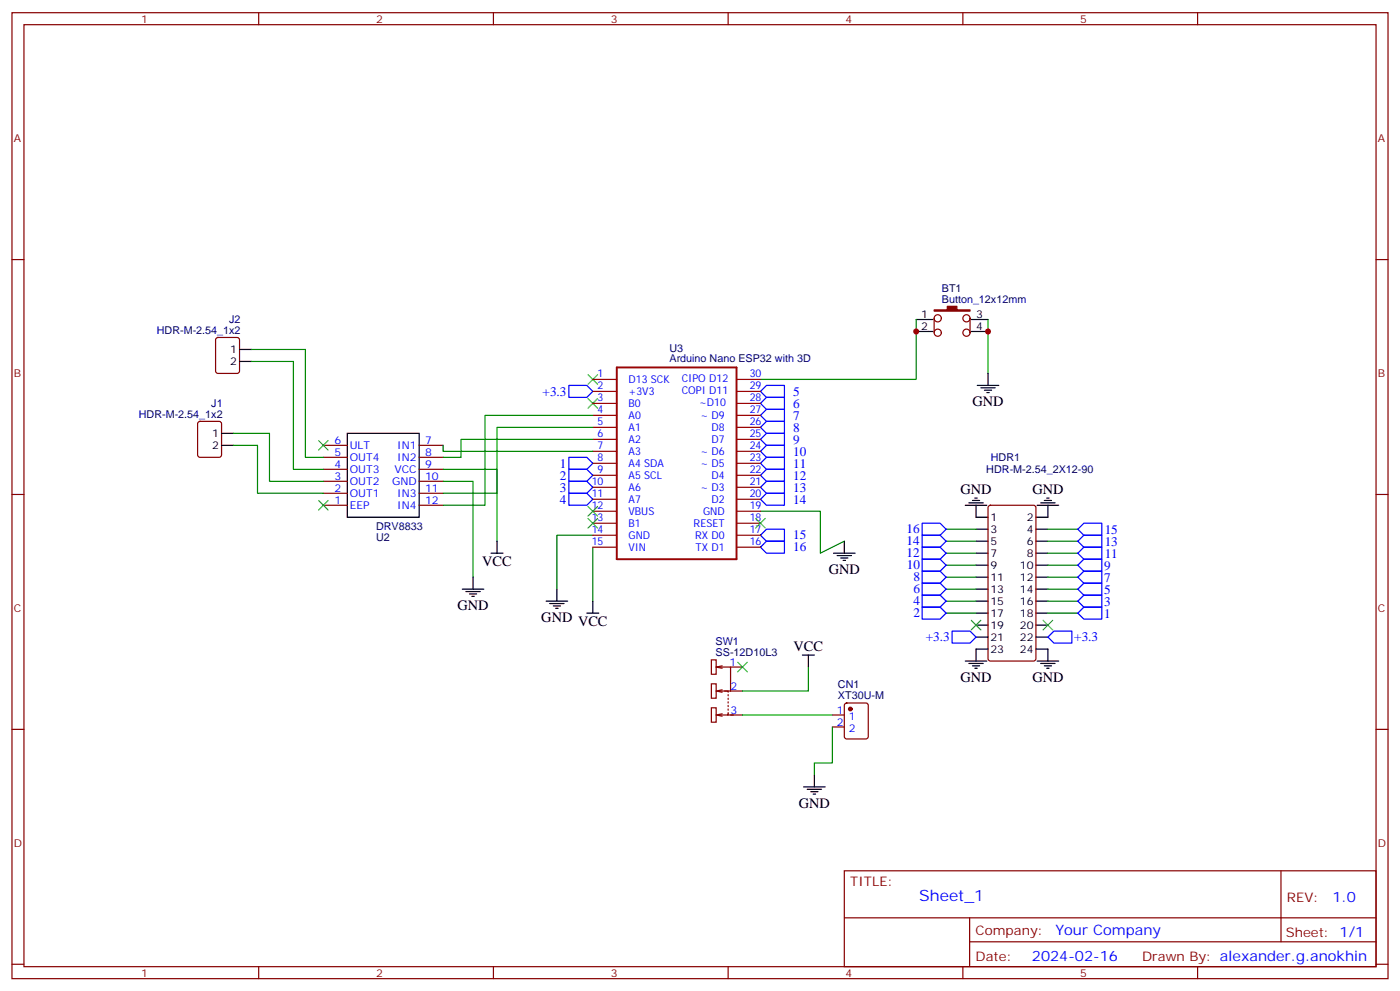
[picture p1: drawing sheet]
<svg xmlns="http://www.w3.org/2000/svg" width="412mm" height="292mm" viewBox="0 0 412 292" stroke-linecap="round" stroke-linejoin="round" font-family="sans-serif">
<g fill="none" stroke="#870000" stroke-width=".35">
<path d="M3.5 3.7h405.4v284.4h-405.4zM7.1 7.3h398.2v277.3h-398.2zM76.2 3.7v3.6M145.3 3.7v3.6M214.5 3.7v3.6M283.6 3.7v3.6M352.8 3.7v3.6M3.5 76.4h3.6M405.3 76.4h3.6M63.7 99.5l.5-.2h5.6l.7 .5 .1 9.4-.5 .7h-5.9l-.6-.4-.1-9.5zM275.2 93.7v4.2M285.8 93.7v4.2"/>
<path d="M58.4 124.2l.5-.2h5.7l.6 .5 .1 9.4-.5 .7h-5.9l-.6-.4-.1-9.5zM95.2 138.1h7.1M95.2 134.6h7.1M95.2 131.1h7.1M123.5 138.1h7M123.5 134.6h7M123.5 131.1h7M3.5 145.6h3.6M95.2 148.7h7.1M95.2 145.2h7.1M95.2 141.7h7.1M123.5 148.7h7"/>
<path d="M123.5 145.2h7M123.5 141.7h7M291.3 148.9l.4-.2h12.7l.7 .5 .1 44.7-.5 .6-13 .1-.6-.5-.1-44.7zM405.3 145.6h3.6M209.5 194.2h1.5v4.3h-1.5zM211 196.4h4.2v7M211 196.4l1.7 .3M212.7 196l-1.7 .4M215.2 196.4h3.5M3.5 214.7h3.6M209.5 208.4h1.5v4.2h-1.5zM209.5 201.3h1.5v4.2h-1.5z"/>
<path d="M211.7 203.4h2.8v.4M212.7 210.1l-1.7 .4 1.7 .3M212.7 203.1l-1.7 .3 1.7 .4M213.4 203.4h5.3M214.3 210.5h4.4M214.5 209.8v.7h-2.8M214.5 204.5v.3M214.5 205.5v.4M214.5 206.6v.3M214.5 207.6v.4M214.5 208.7v.4M245.2 210.5h3.5"/>
<path d="M245.2 214h3.5M248.9 207.1l.5-.2h5.7l.6 .5 .1 9.4-.5 .7h-5.9l-.6-.4-.1-9.5zM405.3 214.7h3.6M248.7 256.3h156.6v28.3h-156.6zM377.3 256.4v20.8M248.7 270.2h156.5M285.6 277.2h119.6M285.6 270.2v14.1M3.5 283.8h3.6M76.2 284.6v3.5M145.3 284.6v3.5M214.5 284.6v3.5"/>
<path d="M283.6 284.6v3.5M352.8 284.6v3.5M405.3 283.8h3.6"/>
<circle cx="276.2" cy="93.7" r="1.06"/>
<circle cx="276.2" cy="97.9" r="1.06"/>
<circle cx="284.7" cy="93.7" r="1.06"/>
<circle cx="284.7" cy="97.9" r="1.06"/>
</g>
<g fill="none" stroke="#000" stroke-width=".35">
<path d="M269.9 94.1h4.9M269.9 97.6h4.9M286.1 94.1h4.9M286.1 97.6h4.9M70.6 102.9h3.5M70.6 106.4h3.5M287.9 113.5h6.3M288.9 114.2h4.3M290 114.9h2.1M290.7 115.6h.7M291 109.9v3.6M65.3 127.6h3.5"/>
<path d="M65.3 131.1h3.5M102.3 127.6h21.2v24.7h-21.2zM146.4 159.3v3.5M248.7 159.3v3.5M284.3 148.7h6.4M285.4 148h4.2M286.5 147.3h2.1M287.2 146.6h.7M287.5 148.7v3.6h3.5M287.5 155.8h3.5M287.5 159.3h3.5M305.2 155.8h3.5"/>
<path d="M305.2 159.3h3.5M305.5 148.7h6.4M306.6 148h4.2M307.6 147.3h2.1M308.3 146.6h.7M308.7 148.7v3.6h-3.5M136.2 173.4h6.3M137.2 174.1h4.3M138.3 174.8h2.1M139 175.5h.7M139.3 169.9v3.5M144.6 162.8h3.6"/>
<path d="M160.9 177h6.3M161.9 177.7h4.3M163 178.4h2.1M163.7 179.1h.7M164 173.4v3.6M174.6 177v3.5M245.5 162.8h6.4M246.6 163.5h4.2M247.6 164.3h2.2M248.4 165h.7M287.5 162.8h3.5M287.5 166.4h3.5"/>
<path d="M287.5 169.9h3.5M287.5 173.4h3.5M287.5 177h3.5M305.2 162.8h3.5M305.2 166.4h3.5M305.2 169.9h3.5M305.2 173.4h3.5M305.2 177h3.5M172.9 180.5h3.5M236.4 192.8h3.5M238.1 192.8v3.6M284.3 194.6h6.4"/>
<path d="M285.4 195.3h4.2M286.5 196h2.1M287.2 196.7h.7M287.5 180.5h3.5M287.5 184h3.5M287.5 187.5h3.5M291 191.1h-3.5v3.5M305.2 180.5h3.5M305.2 184h3.5M305.2 187.5h3.5M305.2 191.1h3.5v3.5M305.5 194.6h6.4"/>
<path d="M306.6 195.3h4.2M307.6 196h2.1M308.3 196.7h.7M236.7 231.6h6.4M237.8 232.3h4.2M238.8 233h2.1M239.5 233.8h.7M239.9 228.1v3.5"/>
</g>
<g fill="#870000" stroke="#870000" stroke-width=".35">
<path d="M275.2 91.2h3.8v-1h2.9v1h3.9v.4h-10.6z"/>
<circle cx="250.5" cy="208.7" r=".53"/>
</g>
<g fill="none" stroke="#008700" stroke-width=".35">
<path d="M269.9 94.1v17.6h-45.9M291 94.1v15.8M74.1 106.4h12.3v31.7h8.8M74.1 102.9h15.9v31.7h5.2M68.8 127.6h10.6v14.1h15.8M68.8 131.1h7v14.1h19.4M130.5 138.1h15.9v21.2M130.5 131.1v1.8h44.1M174.6 122.3h-31.7v26.4h-12.4M174.6 125.8h-28.2v19.4h-15.9M174.6 129.3h-38.8v5.3h-5.3M130.5 141.7h8.8v28.2"/>
<path d="M174.6 157.6h-10.6v15.8M224 150.5h17.7v12.3l7-3.5M278.7 159.3h8.8M278.7 155.8h8.8M308.7 159.3h8.8M308.7 155.8h8.8M174.6 161.1v15.9M278.7 177h8.8M278.7 173.4h8.8M278.7 169.9h8.8M278.7 166.4h8.8M278.7 162.8h8.8"/>
<path d="M308.7 177h8.8M308.7 173.4h8.8M308.7 169.9h8.8M308.7 166.4h8.8M308.7 162.8h8.8M238.1 196.4v7h-19.4M278.7 180.5h8.8M308.7 180.5h8.8M218.7 210.5h26.5M245.2 214v10.6h-5.3v3.5"/>
</g>
<g fill="none" stroke="#3c3" stroke-width=".35">
<path d="M173.2 110.3l2.8 2.8M173.2 117.3l2.8 2.9M176 110.3l-2.8 2.8M176 117.3l-2.8 2.9M93.8 129.7l2.9 2.8M96.7 129.7l-2.9 2.8M93.8 147.3l2.9 2.8M96.7 147.3l-2.9 2.8M173.2 149.1l2.8 2.8M173.2 152.6l2.8 2.8M176 149.1l-2.8 2.8M176 152.6l-2.8 2.8"/>
<path d="M222.6 152.6l2.8 2.8M225.4 152.6l-2.8 2.8M217.3 194.9l2.8 2.9M220.1 194.9l-2.8 2.9M286.1 182.6l2.8 2.8M288.9 182.6l-2.8 2.8M307.3 182.6l2.8 2.8M310.1 182.6l-2.8 2.8"/>
</g>
<g fill="none" stroke="#00f" stroke-width=".35">
<path d="M167.6 113.5h5.3l1.7 1.7-1.7 1.8h-5.3zM224 115.2l1.8-1.7h5.3v3.5h-5.3zM224 118.7l1.8-1.7h5.3v3.5h-5.3zM167.6 134.6h5.3l1.7 1.8-1.7 1.7h-5.3zM167.6 138.1h5.3l1.7 1.8-1.7 1.8h-5.3zM224 122.3l1.8-1.8h5.3v3.5h-5.3zM224 125.8l1.8-1.8h5.3v3.6h-5.3zM224 129.3l1.8-1.7h5.3v3.5h-5.3zM224 132.9l1.8-1.8h5.3v3.5h-5.3zM224 136.4l1.8-1.8h5.3v3.5h-5.3zM224 139.9l1.8-1.8h5.3v3.6h-5.3zM167.6 141.7h5.3l1.7 1.7-1.7 1.8h-5.3z"/>
<path d="M167.6 145.2h5.3l1.7 1.8-1.7 1.7h-5.3zM224 143.4l1.8-1.7h5.3v3.5h-5.3zM224 147l1.8-1.8h5.3v3.5h-5.3zM224 157.6l1.8-1.8h5.3v3.5h-5.3zM271.6 157.6h5.3l1.8 1.7-1.8 1.8h-5.3zM271.6 154h5.3l1.8 1.8-1.8 1.8h-5.3zM317.5 159.3l1.8-1.7h5.3v3.5h-5.3zM317.5 155.8l1.8-1.8h5.3v3.6h-5.3zM224 161.1l1.8-1.8h5.3v3.5h-5.3zM271.6 178.7h5.3l1.8 1.8-1.8 1.7h-5.3zM271.6 175.2h5.3l1.8 1.8-1.8 1.7h-5.3zM271.6 171.7h5.3l1.8 1.7-1.8 1.8h-5.3z"/>
<path d="M271.6 168.1h5.3l1.8 1.8-1.8 1.8h-5.3zM271.6 164.6h5.3l1.8 1.8-1.8 1.7h-5.3zM271.6 161.1h5.3l1.8 1.7-1.8 1.8h-5.3zM317.5 177l1.8-1.8h5.3v3.5h-5.3zM317.5 173.4l1.8-1.7h5.3v3.5h-5.3zM317.5 169.9l1.8-1.8h5.3v3.6h-5.3zM317.5 166.4l1.8-1.8h5.3v3.5h-5.3zM317.5 162.8l1.8-1.7h5.3v3.5h-5.3zM280.5 185.8h5.3l1.7 1.7-1.7 1.8h-5.3zM308.7 187.5l1.7-1.7h5.3v3.5h-5.3zM317.5 180.5l1.8-1.8h5.3v3.5h-5.3z"/>
</g>
<path d="M181.7 108.2h35.3v56.4h-35.3z" fill="none" stroke="#900" stroke-width=".56"/>
<g fill="none" stroke="#900" stroke-width=".35">
<path d="M174.6 111.7h7.1M174.6 115.2h7.1M174.6 118.7h7.1M217 111.7h7M217 115.2h7M217 118.7h7M174.6 122.3h7.1M174.6 125.8h7.1M174.6 129.3h7.1M174.6 132.9h7.1M174.6 136.4h7.1M174.6 139.9h7.1"/>
<path d="M217 122.3h7M217 125.8h7M217 129.3h7M217 132.9h7M217 136.4h7M217 139.9h7M174.6 143.4h7.1M174.6 147h7.1M174.6 150.5h7.1M174.6 154h7.1M174.6 157.6h7.1M217 143.4h7"/>
<path d="M217 147h7M217 150.5h7M217 154h7M217 157.6h7M174.6 161.1h7.1M217 161.1h7"/>
</g>
<g fill="#c00">
<circle cx="269.9" cy="97.6" r=".88"/>
<circle cx="291" cy="97.6" r=".88"/>
</g>
<text font-size="4.6" fill="#00f" x="270.8" y="265.4">Sheet_1</text>
<g font-size="4.2">
<text x="286.5" y="119.5">GND</text>
<text x="282.9" y="145.5">GND</text>
<text x="304.1" y="145.5">GND</text>
<text x="142" y="166.8">VCC</text>
<text x="244.1" y="168.9">GND</text>
<text x="134.8" y="179.5">GND</text>
<text x="159.5" y="183">GND</text>
<text x="170.3" y="184.4">VCC</text>
<text x="233.8" y="191.7">VCC</text>
<text x="282.9" y="200.6">GND</text>
<text x="304.1" y="200.6">GND</text>
<text x="235.3" y="237.7">GND</text>
</g>
<g font-size="4.2" fill="#00f">
<text x="392.5" y="265.6">1.0</text>
<text x="310.9" y="275.2">Your Company</text>
<text x="304" y="283">2024-02-16</text>
</g>
<g font-size="3.9" fill="#00f">
<text x="159.8" y="116.5">+3.3</text>
<text x="233.7" y="116.5">5</text>
<text x="233.7" y="120">6</text>
<text x="233.7" y="123.5">7</text>
<text x="233.7" y="127">8</text>
<text x="233.7" y="130.6">9</text>
<text x="164.9" y="137.6">1</text>
<text x="233.7" y="134.1">10</text>
<text x="233.7" y="137.6">11</text>
<text x="164.9" y="141.2">2</text>
<text x="233.7" y="141.2">12</text>
<text x="164.9" y="144.7">3</text>
<text x="164.9" y="148.2">4</text>
<text x="233.7" y="144.7">13</text>
<text x="233.7" y="148.2">14</text>
<text x="233.7" y="158.8">15</text>
<text x="267" y="160.5">14</text>
<text x="267" y="157">16</text>
<text x="325.4" y="160.7">13</text>
<text x="325.4" y="157.2">15</text>
<text x="233.7" y="162.3">16</text>
<text x="267" y="164">12</text>
<text x="267.2" y="167.5">10</text>
<text x="325.3" y="167.8">9</text>
<text x="325.4" y="164.2">11</text>
<text x="269" y="171.1">8</text>
<text x="325.3" y="171.3">7</text>
<text x="269" y="178.1">4</text>
<text x="269" y="174.6">6</text>
<text x="325.3" y="178.3">3</text>
<text x="325.3" y="174.8">5</text>
<text x="269" y="181.6">2</text>
<text x="325.3" y="181.9">1</text>
<text x="272.7" y="188.8">+3.3</text>
<text x="316.4" y="188.8">+3.3</text>
</g>
<g font-size="3.9" fill="#800">
<text x="250.5" y="260.9">TITLE:</text>
<text x="379.1" y="265.6">REV:</text>
<text x="287.4" y="275.1">Company:</text>
<text x="378.7" y="275.7">Sheet: 1/1</text>
<text x="287.4" y="282.8">Date:</text>
<text x="336.4" y="282.9">Drawn By: alexander.g.anokhin</text>
</g>
<g font-size="3.2" fill="#800">
<text x="41.6" y="6.7">1</text>
<text x="110.8" y="6.7">2</text>
<text x="179.9" y="6.7">3</text>
<text x="249.1" y="6.7">4</text>
<text x="318.2" y="6.7">5</text>
<text x="4.1" y="41.8">A</text>
<text x="405.9" y="41.8">A</text>
<text x="4.1" y="111">B</text>
<text x="405.9" y="111">B</text>
<text x="4.1" y="180.1">C</text>
<text x="405.9" y="180.1">C</text>
<text x="4.1" y="249.3">D</text>
<text x="405.9" y="249.3">D</text>
<text x="41.6" y="287.5">1</text>
<text x="110.8" y="287.5">2</text>
<text x="179.9" y="287.5">3</text>
<text x="249.1" y="287.5">4</text>
<text x="318.2" y="287.5">5</text>
</g>
<g font-size="3.2" fill="#000080">
<text x="277.4" y="89.1">Button_12x12mm</text>
<text x="277.4" y="85.9">BT1</text>
<text x="67.5" y="95.1">J2</text>
<text x="46.2" y="98.3">HDR-M-2.54_1x2</text>
<text x="197.2" y="106.6">Arduino Nano ESP32 with 3D</text>
<text x="197.2" y="103.5">U3</text>
<text x="62.2" y="119.8">J1</text>
<text x="40.9" y="123">HDR-M-2.54_1x2</text>
<text x="291.9" y="135.8">HDR1</text>
<text x="290.5" y="139.3">HDR-M-2.54_2X12-90</text>
<text x="110.8" y="156">DRV8833</text>
<text x="110.8" y="159.1">U2</text>
<text x="210.8" y="190">SW1</text>
<text x="210.8" y="193.2">SS-12D10L3</text>
<text x="246.8" y="202.5">CN1</text>
<text x="246.8" y="205.7">XT30U-M</text>
</g>
<g font-size="3.2">
<text x="271.4" y="93.7">1</text>
<text x="287.5" y="93.7">3</text>
<text x="271.4" y="97.2">2</text>
<text x="287.5" y="97.2">4</text>
<text x="67.8" y="103.9">1</text>
<text x="67.8" y="107.5">2</text>
<text x="62.5" y="128.6">1</text>
<text x="62.5" y="132.2">2</text>
<text x="291.7" y="153.3">1</text>
<text x="302.4" y="153.3">2</text>
<text x="291.7" y="156.8">3</text>
<text x="291.7" y="160.4">5</text>
<text x="302.4" y="156.8">4</text>
<text x="302.4" y="160.4">6</text>
<text x="291.7" y="163.9">7</text>
<text x="291.7" y="167.4">9</text>
<text x="300.4" y="167.4">10</text>
<text x="302.4" y="163.9">8</text>
<text x="291.7" y="171">11</text>
<text x="300.4" y="171">12</text>
<text x="291.7" y="174.5">13</text>
<text x="291.7" y="178">15</text>
<text x="300.4" y="174.5">14</text>
<text x="300.4" y="178">16</text>
<text x="291.7" y="181.5">17</text>
<text x="291.7" y="185.1">19</text>
<text x="300.4" y="181.5">18</text>
<text x="300.4" y="185.1">20</text>
<text x="291.7" y="188.6">21</text>
<text x="300.4" y="188.6">22</text>
<text x="291.7" y="192.1">23</text>
<text x="300.4" y="192.1">24</text>
</g>
<g font-size="3.2" fill="#00f">
<text x="176.1" y="111">1</text>
<text x="185.2" y="112.7">D13 SCK</text>
<text x="200.9" y="112.4">CIPO D12</text>
<text x="220.9" y="111">30</text>
<text x="176.1" y="114.5">2</text>
<text x="176.1" y="118.1">3</text>
<text x="185.2" y="116.3">+3V3</text>
<text x="185.2" y="119.8">B0</text>
<text x="200.9" y="115.9">COPI D11</text>
<text x="205.9" y="119.4">~D10</text>
<text x="220.9" y="118.1">28</text>
<text x="220.9" y="114.5">29</text>
<text x="176.1" y="121.6">4</text>
<text x="176.1" y="125.1">5</text>
<text x="185.2" y="123.3">A0</text>
<text x="206.3" y="123.3">~ D9</text>
<text x="220.9" y="125.1">26</text>
<text x="220.9" y="121.6">27</text>
<text x="98.5" y="130.7">6</text>
<text x="125.2" y="130.7">7</text>
<text x="176.1" y="128.6">6</text>
<text x="185.2" y="126.8">A1</text>
<text x="185.2" y="130.4">A2</text>
<text x="209.6" y="130.4">D7</text>
<text x="209.6" y="126.8">D8</text>
<text x="220.9" y="128.6">25</text>
<text x="98.5" y="137.8">4</text>
<text x="98.5" y="134.3">5</text>
<text x="103" y="135.7">OUT4</text>
<text x="103" y="132.2">ULT</text>
<text x="117" y="132.2">IN1</text>
<text x="117" y="135.7">IN2</text>
<text x="125.2" y="134.3">8</text>
<text x="125.2" y="137.8">9</text>
<text x="176.1" y="132.2">7</text>
<text x="176.1" y="135.7">8</text>
<text x="185.2" y="133.9">A3</text>
<text x="185.2" y="137.4">A4 SDA</text>
<text x="206.3" y="137.4">~ D5</text>
<text x="206.3" y="133.9">~ D6</text>
<text x="220.9" y="135.7">23</text>
<text x="220.9" y="132.2">24</text>
<text x="98.5" y="141.3">3</text>
<text x="103" y="142.7">OUT2</text>
<text x="103" y="139.2">OUT3</text>
<text x="115.5" y="142.7">GND</text>
<text x="116.2" y="139.2">VCC</text>
<text x="125.2" y="141.3">10</text>
<text x="174.3" y="142.7">10</text>
<text x="176.1" y="139.2">9</text>
<text x="185.2" y="141">A5 SCL</text>
<text x="209.6" y="141">D4</text>
<text x="220.9" y="142.7">21</text>
<text x="220.9" y="139.2">22</text>
<text x="98.5" y="148.4">1</text>
<text x="98.5" y="144.9">2</text>
<text x="103" y="149.8">EEP</text>
<text x="103" y="146.3">OUT1</text>
<text x="117" y="146.3">IN3</text>
<text x="117" y="149.8">IN4</text>
<text x="125.2" y="144.9">11</text>
<text x="125.2" y="148.4">12</text>
<text x="174.3" y="146.3">11</text>
<text x="174.3" y="149.8">12</text>
<text x="185.2" y="144.5">A6</text>
<text x="185.2" y="148">A7</text>
<text x="206.3" y="144.5">~ D3</text>
<text x="209.6" y="148">D2</text>
<text x="220.9" y="149.8">19</text>
<text x="220.9" y="146.3">20</text>
<text x="174.3" y="153.3">13</text>
<text x="185.2" y="151.5">VBUS</text>
<text x="185.2" y="155.1">B1</text>
<text x="204.3" y="155.1">RESET</text>
<text x="207.1" y="151.5">GND</text>
<text x="220.9" y="153.3">18</text>
<text x="174.3" y="156.9">14</text>
<text x="174.3" y="160.4">15</text>
<text x="185.2" y="158.6">GND</text>
<text x="204.8" y="158.6">RX D0</text>
<text x="220.9" y="160.4">16</text>
<text x="220.9" y="156.9">17</text>
<text x="185.2" y="162.1">VIN</text>
<text x="204.9" y="162.1">TX D1</text>
<text x="214.8" y="196">1</text>
<text x="215.2" y="203.1">2</text>
<text x="215.2" y="210.1">3</text>
<text x="246.5" y="210.1">1</text>
<text x="246.5" y="213.6">2</text>
<text x="250" y="211.9">1</text>
<text x="250" y="215.4">2</text>
</g>
</svg>
